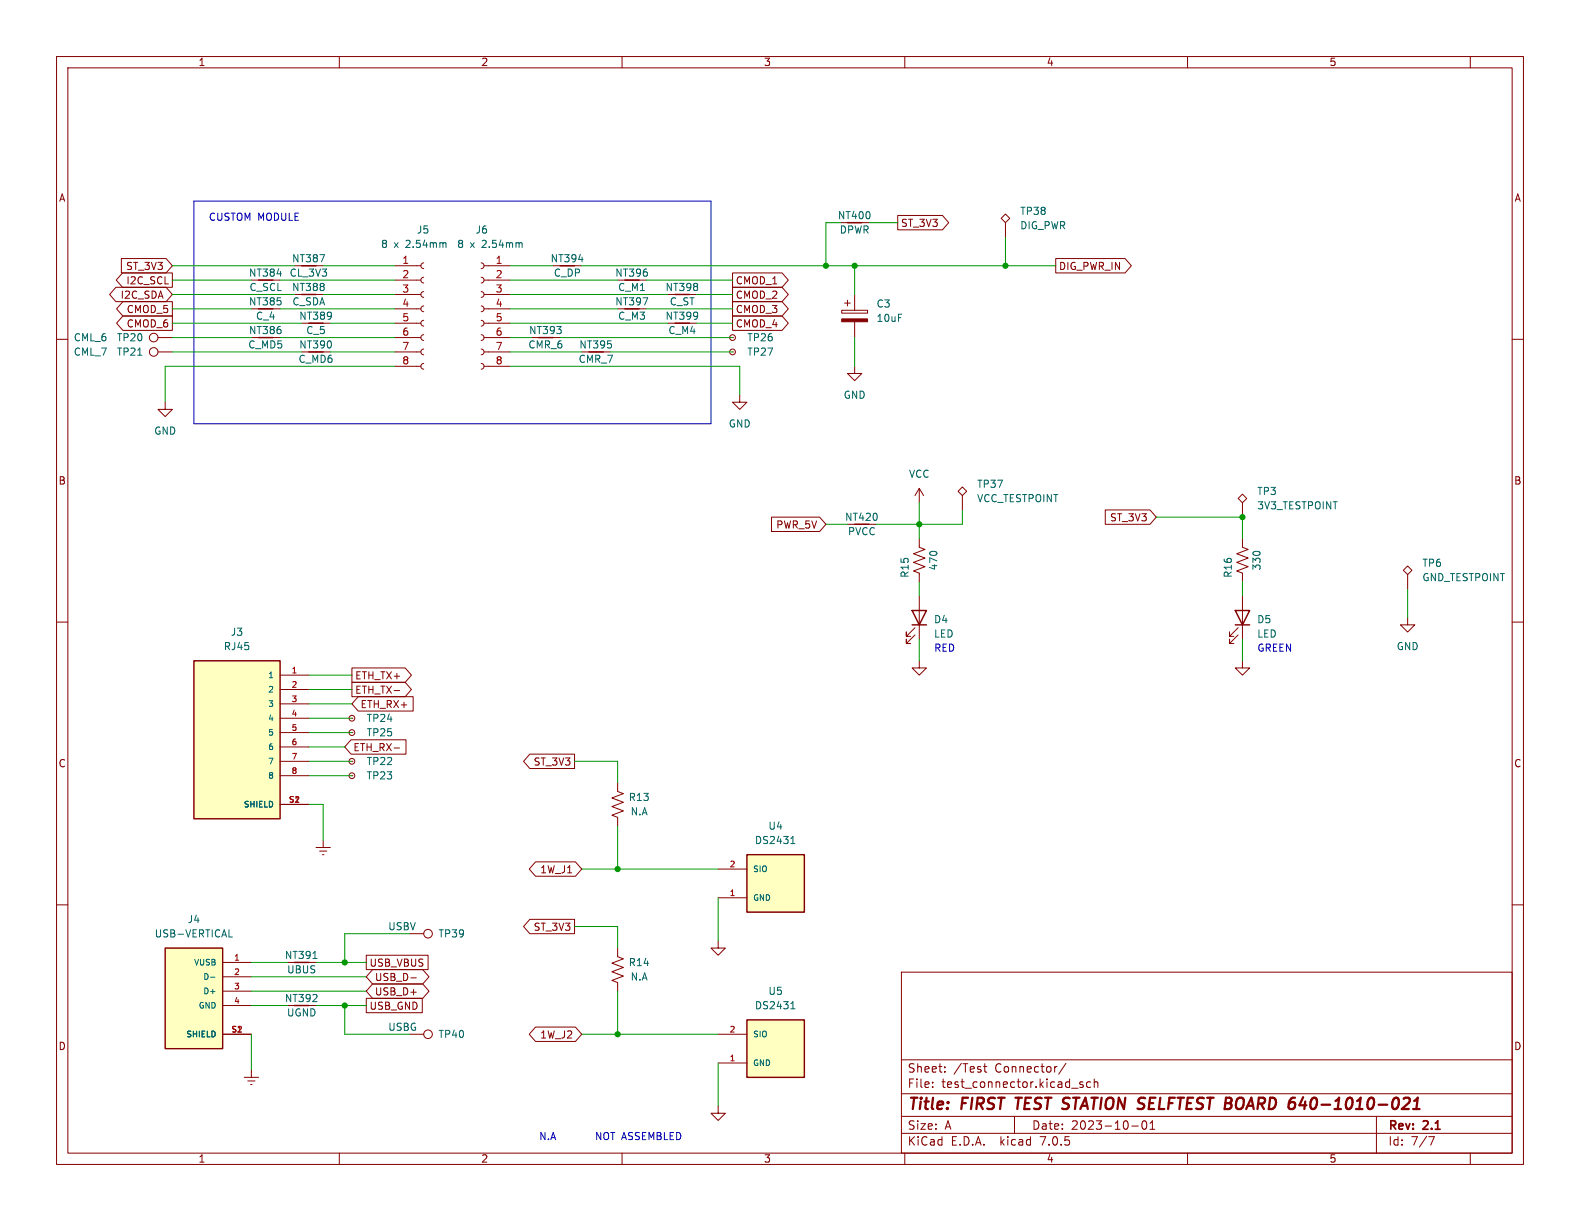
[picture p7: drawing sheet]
<svg xmlns="http://www.w3.org/2000/svg" width="279mm" height="216mm" viewBox="0 0 279 216" stroke-linecap="round" stroke-linejoin="round" font-family="sans-serif">
<g fill="none" stroke="#840000" stroke-width=".18">
<path d="M10 10h259.4v195.9h-259.4zM12 12h255.4v191.9h-255.4zM60 10v2M110 10v2M160 10v2M210 10v2M260 10v2M158.7 38.1h8l1.1 1.3-1.1 1.2h-8zM177 38.6l.8-.8 .8 .8-.8 .8zM177.8 39.4v2.5M10 60h2M20.5 50.8h8.9l1.1 1.3-1.1 1.2h-8.9l-1.1-1.2z"/>
<path d="M21.5 45.7h7.9l1.1 1.3-1.1 1.3h-7.9zM21.7 48.3h8.8v2.5h-8.8l-1.1-1.3zM21.7 53.3h8.8v2.6h-8.8l-1.1-1.3zM21.7 55.9h8.8v2.5h-8.8l-1.1-1.2zM27.9 59.7h2.6M69.8 59.7h4.6M69.8 57.2h4.6M69.8 54.6h4.6M69.8 52.1h4.6M69.8 49.5h4.6M69.8 47h4.6M74.9 59.2l-.3 .1-.2 .4 .2 .3 .3 .2"/>
<path d="M74.9 56.6l-.3 .2-.2 .3 .2 .4 .3 .2M74.9 54.1l-.3 .1-.2 .4 .2 .4 .3 .1M74.9 51.6l-.3 .1-.2 .4 .2 .3 .3 .2M74.9 49l-.3 .2-.2 .3 .2 .4 .3 .1M74.9 46.5l-.3 .1-.2 .4 .2 .3 .3 .2M85.1 59.2l.4 .1 .1 .4-.2 .4-.3 .1M85.1 56.6l.4 .2 .1 .4-.2 .3-.3 .2M85.1 54.1l.4 .2 .1 .3-.2 .4-.3 .1M85.1 51.6l.4 .1 .1 .4-.2 .3-.3 .2M85.1 49l.4 .2 .1 .3-.2 .4-.3 .1M85.1 46.5l.4 .1 .1 .4-.2 .4-.3 .1M85.6 59.7h4.6"/>
<path d="M85.6 57.2h4.6M85.6 54.6h4.6M85.6 52.1h4.6M85.6 49.5h4.6M85.6 47h4.6M129.5 59.7h.1M129.5 50.8h8.8l1.1 1.3-1.1 1.2h-8.8zM129.5 48.3h8.8l1.1 1.2-1.1 1.3h-8.8zM129.5 53.3h8.8l1.1 1.3-1.1 1.3h-8.8zM129.5 55.9h8.8l1.1 1.3-1.1 1.2h-8.8zM148.8 54.9h4.6v.5h-4.6zM149.4 53.6h1"/>
<path d="M149.9 53.1v1M151.1 52.1v2.8M151.1 56.9v2.8M186.7 45.7h12.3l1.1 1.3-1.1 1.3h-12.3zM267.4 60h2M27.9 62.2h2.6M29.2 71.1v1.3h-1.3l1.3 1.3 1.3-1.3h-1.3M69.8 64.8h4.6M69.8 62.2h4.6M74.9 64.3l-.3 .1-.2 .4 .2 .3 .3 .2M74.9 61.7l-.3 .2-.2 .3 .2 .4 .3 .1M85.1 64.3l.4 .1 .1 .4-.2 .3-.3 .2"/>
<path d="M85.1 61.7l.4 .2 .1 .3-.2 .4-.3 .1M85.6 64.8h4.6M85.6 62.2h4.6M129.5 62.2h.1M130.8 69.9v1.2h-1.3l1.3 1.3 1.3-1.3h-1.3M151.1 64.8v1.2h-1.2l1.2 1.3 1.3-1.3h-1.3M136.4 91.4h8.5l1.1 1.3-1.1 1.3h-8.5zM162.6 95.3v1.5l1 .4-2.1 .7 2.1 .8-2.1 .7 2.1 .8-2.1 .8 1.1 .3v1.6M162.6 86.4v2.5M162.6 86.4l-.8 1.2M162.6 86.4l.7 1.2M169.4 86.9l.8-.8 .7 .8-.7 .7z"/>
<path d="M170.2 87.6v2.6M195.5 90.2h7.9l1.1 1.2-1.1 1.3h-7.9zM218.9 88.1l.8-.7 .8 .7-.8 .8zM219.7 95.3v1.5l1 .4-2 .7 2 .8-2 .7 2 .8-2 .8 1 .3v1.6M219.7 88.9v2.5M10 110h2M49.5 119.4h5.1M62.2 118.1h9.4l1.2 1.3-1.2 1.3h-9.4zM161.8 112.3l-1.5 1.5v-.8v.8h.7M161.8 111l-1.5 1.5v-.7v.7h.7M162.6 116.8v1.3h1.2l-1.2 1.3-1.3-1.3h1.3M162.6 105.4v7.6"/>
<path d="M218.9 112.3l-1.5 1.5v-.8v.8h.8M218.9 111l-1.5 1.5v-.7v.7h.8M219.7 116.8v1.3h1.3l-1.3 1.3-1.3-1.3h1.3M219.7 105.4v7.6M248.2 100.8l.7-.7 .8 .7-.8 .8zM248.9 109.2v1.3h-1.3l1.3 1.3 1.3-1.3h-1.3M248.9 101.6v2.5M267.4 110h2M49.5 121.9h5.1M49.5 124.5h5.1M49.5 127h5.1M49.5 129.5h5.1"/>
<path d="M49.5 132.1h5.1M49.5 134.6h5.1M49.5 137.2h5.1M62.1 130.8h9.7v2.6h-9.7l-1.1-1.3zM62.2 129.5h.1M62.2 134.6h.1M62.2 137.2h.1M62.2 127h.1M62.2 120.6h9.4l1.2 1.3-1.2 1.3h-9.4zM63.3 123.2h9.8v2.5h-9.8l-1.1-1.2zM69.7 132.3h1M69.7 122.1h1"/>
<path d="M93.7 133.3h7.9v2.6h-7.9l-1.1-1.3zM109.2 138.4v1.6l1 .3-2 .8 2 .8-2 .7 2 .8-2 .7 1 .4v1.6M10 160h2M49.5 142.2h5.1M55.9 149.9h2.5M56.5 150.5h1.3M57 151.1h.3M57.1 148.6v1.3M94.7 152.4h7.1l1.1 1.3-1.1 1.2h-7.1l-1.1-1.2zM127 158.8h5.1M127 153.7h5.1M267.4 160h2"/>
<path d="M39.4 170.2h5M39.4 172.7h5M39.4 175.3h5M39.4 177.8h5M64.8 168.9h10.9v2.6h-10.9zM64.8 176.5h9.9v2.6h-9.9zM65.9 171.4h8.9l1.1 1.3-1.1 1.3h-8.9l-1.1-1.3zM65.9 174h8.9l1.1 1.3-1.1 1.2h-8.9l-1.1-1.2zM72.4 165.1h2.5M72.6 172.9h1M93.7 162.6h7.9v2.5h-7.9l-1.1-1.3zM109.2 167.6v1.6l1 .3-2 .8 2 .8-2 .7 2 .8-2 .8 1 .3v1.6"/>
<path d="M127 166.4v1.2h1.3l-1.3 1.3-1.3-1.3h1.3M159.4 171.9h108v32h-108zM39.4 182.9h5M43.2 190.5h2.5M43.8 191.1h1.3M44.3 191.8h.3M44.4 189.2v1.3M72.4 182.9h2.5M94.7 181.6h7.1l1.1 1.3-1.1 1.3h-7.1l-1.1-1.3zM127 195.6v1.3h1.3l-1.3 1.2-1.3-1.2h1.3M127 182.9h5.1M127 188h5.1"/>
<path d="M159.4 197.4h108M159.4 193.4h108M159.4 187.4h108M164.9 192.1v.2M164.9 191.4v.1M167.1 189.4v.2M167.1 188.7v.1M173.9 188.6h.6M174.1 188.1v1.3l.4 .2M179.4 197.4v3M186.8 188.6h.1M188.5 188l-1.3 1.9"/>
<path d="M189.5 192.4h1.1M191.5 191.4l-.4-.1-.2 .2 .1 .2 .5 .2v.3h-.6M192.9 191.4l-.5-.1-.3 .3v.4l.2 .2h.6M193.5 191.4l.2-.1 .4 .1v.9M193.5 190.8v1.5M200.1 199.1h1.2M202.1 198.3l.2-.1a.81 .81 0 0 1 .6 .6 .81 .81 0 0 1-.3 .8l-.2 .1a.81 .81 0 0 1-.3-1.4zM203.4 199.7h.8M203.4 198.6l.4-.4v1.5M243.4 197.4v6.5M60 203.9v2M110 203.9v2"/>
<path d="M159.4 200.4h108M160 203.9v2M210 203.9v2M252.6 201h1l-.6 1.5M260 203.9v2"/>
<circle cx="27.2" cy="59.7" r=".76"/>
<circle cx="129.5" cy="59.7" r=".51"/>
<circle cx="27.2" cy="62.2" r=".76"/>
<circle cx="129.5" cy="62.2" r=".51"/>
<circle cx="62.2" cy="129.5" r=".51"/>
<circle cx="62.2" cy="127" r=".51"/>
<circle cx="62.2" cy="137.2" r=".51"/>
<circle cx="62.2" cy="134.6" r=".51"/>
<circle cx="75.7" cy="165.1" r=".76"/>
<circle cx="75.7" cy="182.9" r=".76"/>
</g>
<path d="M249 194.1a.45 .45 0 0 1 .3 .6l-.1 .3-1.3 1.1h1.2M249.9 196.1h1.1M250.1 194.7l.6-.6-.2 2" fill="none" stroke="#840000" stroke-width=".4"/>
<path d="M34.3 116.8h15.2v28h-15.2zM161.3 108h2.5l-1.2 2.5zM161.3 110.5h2.5M218.4 108h2.6l-1.3 2.5zM218.4 110.5h2.6M132.1 151.1h10.1v10.2h-10.1zM29.2 167.6h10.2v17.8h-10.2zM132.1 180.3h10.1v10.2h-10.1z" fill="none" stroke="#840000" stroke-width=".25"/>
<path d="M78.5 42.9l.4 .2v.7M92 42.9l.3 .2v.7M139.9 149.2h.7M140.1 148.1l.1-.2v1.3M37.2 172.8h.8M40.5 165.7h.6M55.3 169.5h.8M139.9 178.4h.7M140.1 177.3l.1-.2v1.3" fill="none" stroke="#006464" stroke-width=".18"/>
<g fill="#ffffc2" stroke="#ffffc2" stroke-width=".18">
<path d="M29.2 167.6h10.2v17.8h-10.2z"/>
<path d="M132.1 180.3h10.1v10.2h-10.1z"/>
<path d="M34.3 116.8h15.2v28h-15.2z"/>
<path d="M132.1 151.1h10.1v10.2h-10.1z"/>
</g>
<path d="M148.8 56.4h4.6v.5h-4.6z" fill="#840000" stroke="#840000" stroke-width=".18"/>
<path d="M34.3 35.6h91.4v39.3h-91.4zM106.2 200.2v1.3l-.7-1.3v1.3M106.8 200.4l.3-.2a.43 .43 0 0 1 .5 .5v.4a.42 .42 0 0 1-.4 .4 .42 .42 0 0 1-.4-.4zM108 200.2h.7M108.4 200.2v1.3" fill="none" stroke="#0000c2" stroke-width=".18"/>
<g fill="none" stroke="#009600" stroke-width=".18">
<path d="M148.6 39.4h-2.6v7.6M153.7 39.4h5M30.5 47h21.6M30.5 52.1h21.6M30.5 49.5h13.9M30.5 54.6h13.9M30.5 57.2h22.8M30.5 59.7h13.9M49.5 49.5h20.3M49.5 54.6h20.3M49.5 59.7h20.3M57.1 47h12.7"/>
<path d="M57.1 52.1h12.7M58.4 57.2h11.4M90.2 47h7.6M90.2 52.1h27.9M90.2 49.5h19M90.2 54.6h19M90.2 57.2h27.9M90.2 59.7h3.8M99.1 59.7h30.4M102.9 47h83.8M114.3 49.5h15.2M114.3 54.6h15.2"/>
<path d="M123.2 52.1h6.3M123.2 57.2h6.3M151.1 47v5.1M151.1 59.7v5.1M177.8 41.9v5.1M30.5 62.2h22.8M58.4 62.2h11.4M69.8 64.8h-40.6v6.3M90.2 62.2h12.7M90.2 64.8h40.6v5.1M107.9 62.2h21.6M146 92.7h3.9"/>
<path d="M162.6 88.9v6.4M170.2 90.2v2.5h-15.3M204.5 91.4h15.2v3.9M54.6 119.4h7.6M162.6 102.9v2.5M162.6 113v3.8M219.7 102.9v2.5M219.7 113v3.8M248.9 104.1v5.1M54.6 137.2h7.6M54.6 132.1h6.4M54.6 134.6h7.6"/>
<path d="M54.6 121.9h7.6M54.6 124.5h7.6M54.6 129.5h7.6M54.6 127h7.6M101.6 134.6h7.6v3.8M54.6 142.2h2.5v6.4M102.9 153.7h24.1M109.2 146.1v7.6M127 158.8v7.6M44.4 172.7h20.4M44.4 175.3h20.4M44.4 170.2h6.4"/>
<path d="M44.4 177.8h6.4M55.9 170.2h8.9M55.9 177.8h8.9M61 177.8v5.1h11.4M72.4 165.1h-11.4v5.1M101.6 163.8h7.6v3.8M109.2 175.3v7.6M44.4 182.9v6.3M102.9 182.9h24.1M127 188v7.6"/>
</g>
<g fill="#009600" stroke="#009600" stroke-width=".18">
<circle cx="151.1" cy="47" r=".46"/>
<circle cx="146" cy="47" r=".46"/>
<circle cx="61" cy="170.2" r=".46"/>
<circle cx="162.6" cy="92.7" r=".46"/>
<circle cx="177.8" cy="47" r=".46"/>
<circle cx="219.7" cy="91.4" r=".46"/>
<circle cx="61" cy="177.8" r=".46"/>
<circle cx="109.2" cy="153.7" r=".46"/>
<circle cx="109.2" cy="182.9" r=".46"/>
</g>
<g font-size="2.8" fill="#840000">
<text x="160.4" y="196.7">Title:</text>
<text x="169.9" y="196.7">FIRST TEST STATION SELFTEST BOARD 640-1010-021</text>
</g>
<g font-size="2.1" fill="#840000">
<text x="160.4" y="189.8">Sheet:</text>
<text x="168.6" y="189.8">/Test</text>
<text x="175.8" y="189.8">Connector/</text>
<text x="160.4" y="192.5">File:</text>
<text x="166.4" y="192.5">test_connector.kicad_sch</text>
<text x="160.4" y="202.7">KiCad</text>
<text x="160.4" y="199.9">Size:</text>
<text x="167" y="199.9">A</text>
<text x="168.1" y="202.7">E.D.A.</text>
<text x="176.8" y="202.7">kicad</text>
<text x="182.4" y="199.9">Date:</text>
<text x="183.9" y="202.7">7.0.5</text>
<text x="189.3" y="199.9">2023-10-01</text>
<text x="245.4" y="200.1">Rev:</text>
<text x="245.4" y="202.7">Id:</text>
<text x="249.4" y="202.7">7/7</text>
<text x="251.6" y="200.1">2.1</text>
</g>
<g font-size="1.8" fill="#840000">
<text x="35" y="11.8">1</text>
<text x="85" y="11.8">2</text>
<text x="135" y="11.8">3</text>
<text x="185" y="11.8">4</text>
<text x="235" y="11.8">5</text>
<text x="10.4" y="35.8">A</text>
<text x="267.8" y="35.8">A</text>
<text x="159.2" y="40.3">ST_3V3</text>
<text x="22.3" y="47.9">ST_3V3</text>
<text x="187.2" y="47.9">DIG_PWR_IN</text>
<text x="21.3" y="53">I2C_SDA</text>
<text x="22.3" y="50.4">I2C_SCL</text>
<text x="130" y="53">CMOD_2</text>
<text x="130" y="50.4">CMOD_1</text>
<text x="22.4" y="55.5">CMOD_5</text>
<text x="22.4" y="58.1">CMOD_6</text>
<text x="130" y="55.5">CMOD_3</text>
<text x="130" y="58.1">CMOD_4</text>
<text x="10.3" y="85.8">B</text>
<text x="267.7" y="85.8">B</text>
<text x="137.2" y="93.6">PWR_5V</text>
<text x="196.3" y="92.4">ST_3V3</text>
<text x="62.7" y="122.8">ETH_TX-</text>
<text x="62.7" y="120.3">ETH_TX+</text>
<text x="63.7" y="125.4">ETH_RX+</text>
<text x="10.3" y="135.8">C</text>
<text x="62.4" y="133">ETH_RX-</text>
<text x="94.3" y="135.5">ST_3V3</text>
<text x="267.7" y="135.8">C</text>
<text x="95.5" y="154.6">1W_J1</text>
<text x="94.3" y="164.7">ST_3V3</text>
<text x="65.2" y="171.1">USB_VBUS</text>
<text x="66.2" y="173.6">USB_D-</text>
<text x="65.2" y="178.7">USB_GND</text>
<text x="66.2" y="176.2">USB_D+</text>
<text x="10.3" y="185.8">D</text>
<text x="95.5" y="183.8">1W_J2</text>
<text x="267.7" y="185.8">D</text>
<text x="35" y="205.7">1</text>
<text x="85" y="205.7">2</text>
<text x="135" y="205.7">3</text>
<text x="185" y="205.7">4</text>
<text x="235" y="205.7">5</text>
</g>
<g font-size="1.8" fill="#0000c2">
<text x="36.8" y="39.1">CUSTOM MODULE</text>
<text x="165.1" y="115.3">RED</text>
<text x="222.2" y="115.3">GREEN</text>
<text x="95.2" y="201.7">N.A NOT</text>
<text x="109.8" y="201.7">ASSEMBLED</text>
</g>
<g font-size="1.8" fill="#006464">
<text x="73.7" y="41.5">J5</text>
<text x="84" y="41.5">J6</text>
<text x="148.1" y="38.9">NT400</text>
<text x="148.4" y="41.5">DPWR</text>
<text x="180.3" y="38.2">TP38</text>
<text x="180.3" y="40.7">DIG_PWR</text>
<text x="51.6" y="46.5">NT387</text>
<text x="67.3" y="44">8</text>
<text x="69.6" y="44">x</text>
<text x="71.7" y="44">2.54mm</text>
<text x="80.8" y="44">8</text>
<text x="83.1" y="44">x</text>
<text x="85.2" y="44">2.54mm</text>
<text x="97.3" y="46.5">NT394</text>
<text x="44" y="49.1">NT384</text>
<text x="44.1" y="51.6">C_SCL</text>
<text x="51.2" y="49.1">CL_3V3</text>
<text x="51.6" y="51.6">NT388</text>
<text x="97.9" y="49.1">C_DP</text>
<text x="108.7" y="49.1">NT396</text>
<text x="109.2" y="51.6">C_M1</text>
<text x="117.6" y="51.6">NT398</text>
<text x="44" y="59.2">NT386</text>
<text x="44" y="54.2">NT385</text>
<text x="45.2" y="56.7">C_4</text>
<text x="51.6" y="54.2">C_SDA</text>
<text x="52.9" y="56.7">NT389</text>
<text x="54.1" y="59.2">C_5</text>
<text x="93.5" y="59.2">NT393</text>
<text x="108.7" y="54.2">NT397</text>
<text x="109.2" y="56.7">C_M3</text>
<text x="117.6" y="56.7">NT399</text>
<text x="118.1" y="59.2">C_M4</text>
<text x="118.4" y="54.2">C_ST</text>
<text x="154.9" y="54.5">C3</text>
<text x="154.9" y="57.1">10uF</text>
<text x="13" y="60.5">CML_6</text>
<text x="13" y="63.1">CML_7</text>
<text x="20.6" y="60.5">TP20</text>
<text x="20.6" y="63.1">TP21</text>
<text x="43.8" y="61.8">C_MD5</text>
<text x="52.7" y="64.3">C_MD6</text>
<text x="52.9" y="61.8">NT390</text>
<text x="93.4" y="61.8">CMR_6</text>
<text x="102.3" y="64.3">CMR_7</text>
<text x="102.4" y="61.8">NT395</text>
<text x="132.1" y="63.1">TP27</text>
<text x="132.1" y="60.5">TP26</text>
<text x="149.1" y="70.7">GND</text>
<text x="27.2" y="77">GND</text>
<text x="128.8" y="75.8">GND</text>
<text x="160.7" y="84.6">VCC</text>
<text x="172.7" y="86.4">TP37</text>
<text x="172.7" y="89">VCC_TESTPOINT</text>
<text x="222.3" y="87.7">TP3</text>
<text x="149.4" y="92.3">NT420</text>
<text x="149.9" y="94.8">PVCC</text>
<text x="222.3" y="90.2">3V3_TESTPOINT</text>
<text x="165.9" y="100.9" transform="rotate(-90 165.9 100.9)">470</text>
<text x="223.1" y="100.9" transform="rotate(-90 223.1 100.9)">330</text>
<text x="251.5" y="100.4">TP6</text>
<text x="160.8" y="102.2" transform="rotate(-90 160.8 102.2)">R15</text>
<text x="218" y="102.2" transform="rotate(-90 218 102.2)">R16</text>
<text x="251.5" y="102.9">GND_TESTPOINT</text>
<text x="40.8" y="112.6">J3</text>
<text x="165.1" y="110.4">D4</text>
<text x="165.1" y="112.9">LED</text>
<text x="222.3" y="110.4">D5</text>
<text x="222.3" y="112.9">LED</text>
<text x="39.5" y="115.1">RJ45</text>
<text x="246.9" y="115.1">GND</text>
<text x="64.8" y="130.4">TP25</text>
<text x="64.8" y="127.8">TP24</text>
<text x="64.8" y="135.4">TP22</text>
<text x="64.8" y="138">TP23</text>
<text x="111.1" y="141.8">R13</text>
<text x="111.5" y="144.3">N.A</text>
<text x="133.4" y="149.4">DS2431</text>
<text x="135.8" y="146.9">U4</text>
<text x="27.3" y="165.9">USB-VERTICAL</text>
<text x="33.1" y="163.4">J4</text>
<text x="68.6" y="164.7">USBV</text>
<text x="77.5" y="165.9">TP39</text>
<text x="50.3" y="169.7">NT391</text>
<text x="50.7" y="172.3">UBUS</text>
<text x="111.1" y="171">R14</text>
<text x="111.5" y="173.5">N.A</text>
<text x="50.3" y="177.4">NT392</text>
<text x="50.7" y="179.9">UGND</text>
<text x="133.4" y="178.6">DS2431</text>
<text x="135.8" y="176.1">U5</text>
<text x="68.6" y="182.4">USBG</text>
<text x="77.5" y="183.7">TP40</text>
</g>
<g font-size="1.8" fill="#a90000">
<text x="71.1" y="46.7">1</text>
<text x="87.6" y="46.7">1</text>
<text x="71.1" y="49.3">2</text>
<text x="71.1" y="51.8">3</text>
<text x="87.6" y="49.3">2</text>
<text x="87.6" y="51.8">3</text>
<text x="71.1" y="54.4">4</text>
<text x="71.1" y="56.9">5</text>
<text x="71.1" y="59.4">6</text>
<text x="87.6" y="54.4">4</text>
<text x="87.6" y="56.9">5</text>
<text x="87.6" y="59.4">6</text>
<text x="71.1" y="62">7</text>
<text x="71.1" y="64.5">8</text>
<text x="87.6" y="62">7</text>
<text x="87.6" y="64.5">8</text>
</g>
<g font-size="1.4" fill="#a90000">
<text x="51.5" y="119.1">1</text>
<text x="51.5" y="121.7">2</text>
<text x="51.5" y="124.2">3</text>
<text x="51.5" y="126.7">4</text>
<text x="51.5" y="129.3">5</text>
<text x="51.5" y="131.8">6</text>
<text x="51.5" y="134.4">7</text>
<text x="51.5" y="136.9">8</text>
<text x="51" y="142">S1</text>
<text x="52" y="142">2</text>
<text x="129" y="153.4">2</text>
<text x="129" y="158.5">1</text>
<text x="41.3" y="169.9">1</text>
<text x="41.3" y="172.5">2</text>
<text x="41.3" y="175">3</text>
<text x="41.3" y="177.5">4</text>
<text x="40.9" y="182.6">S1</text>
<text x="41.8" y="182.6">2</text>
<text x="129" y="182.6">2</text>
<text x="129" y="187.7">1</text>
</g>
<g font-size="1.4" fill="#006464">
<text x="47.4" y="120.1">1</text>
<text x="47.4" y="122.6">2</text>
<text x="47.4" y="125.2">3</text>
<text x="47.4" y="127.7">4</text>
<text x="47.4" y="130.2">5</text>
<text x="47.4" y="132.8">6</text>
<text x="47.4" y="135.3">7</text>
<text x="47.4" y="137.9">8</text>
<text x="43.1" y="142.9">SHIELD</text>
<text x="133.1" y="154.4">SIO</text>
<text x="133.1" y="159.4">GND</text>
<text x="34.3" y="170.9">VUSB</text>
<text x="35.9" y="173.4">D-</text>
<text x="35.1" y="178.5">GND</text>
<text x="35.9" y="176">D+</text>
<text x="32.9" y="183.6">SHIELD</text>
<text x="133.1" y="183.6">SIO</text>
<text x="133.1" y="188.7">GND</text>
</g>
</svg>
